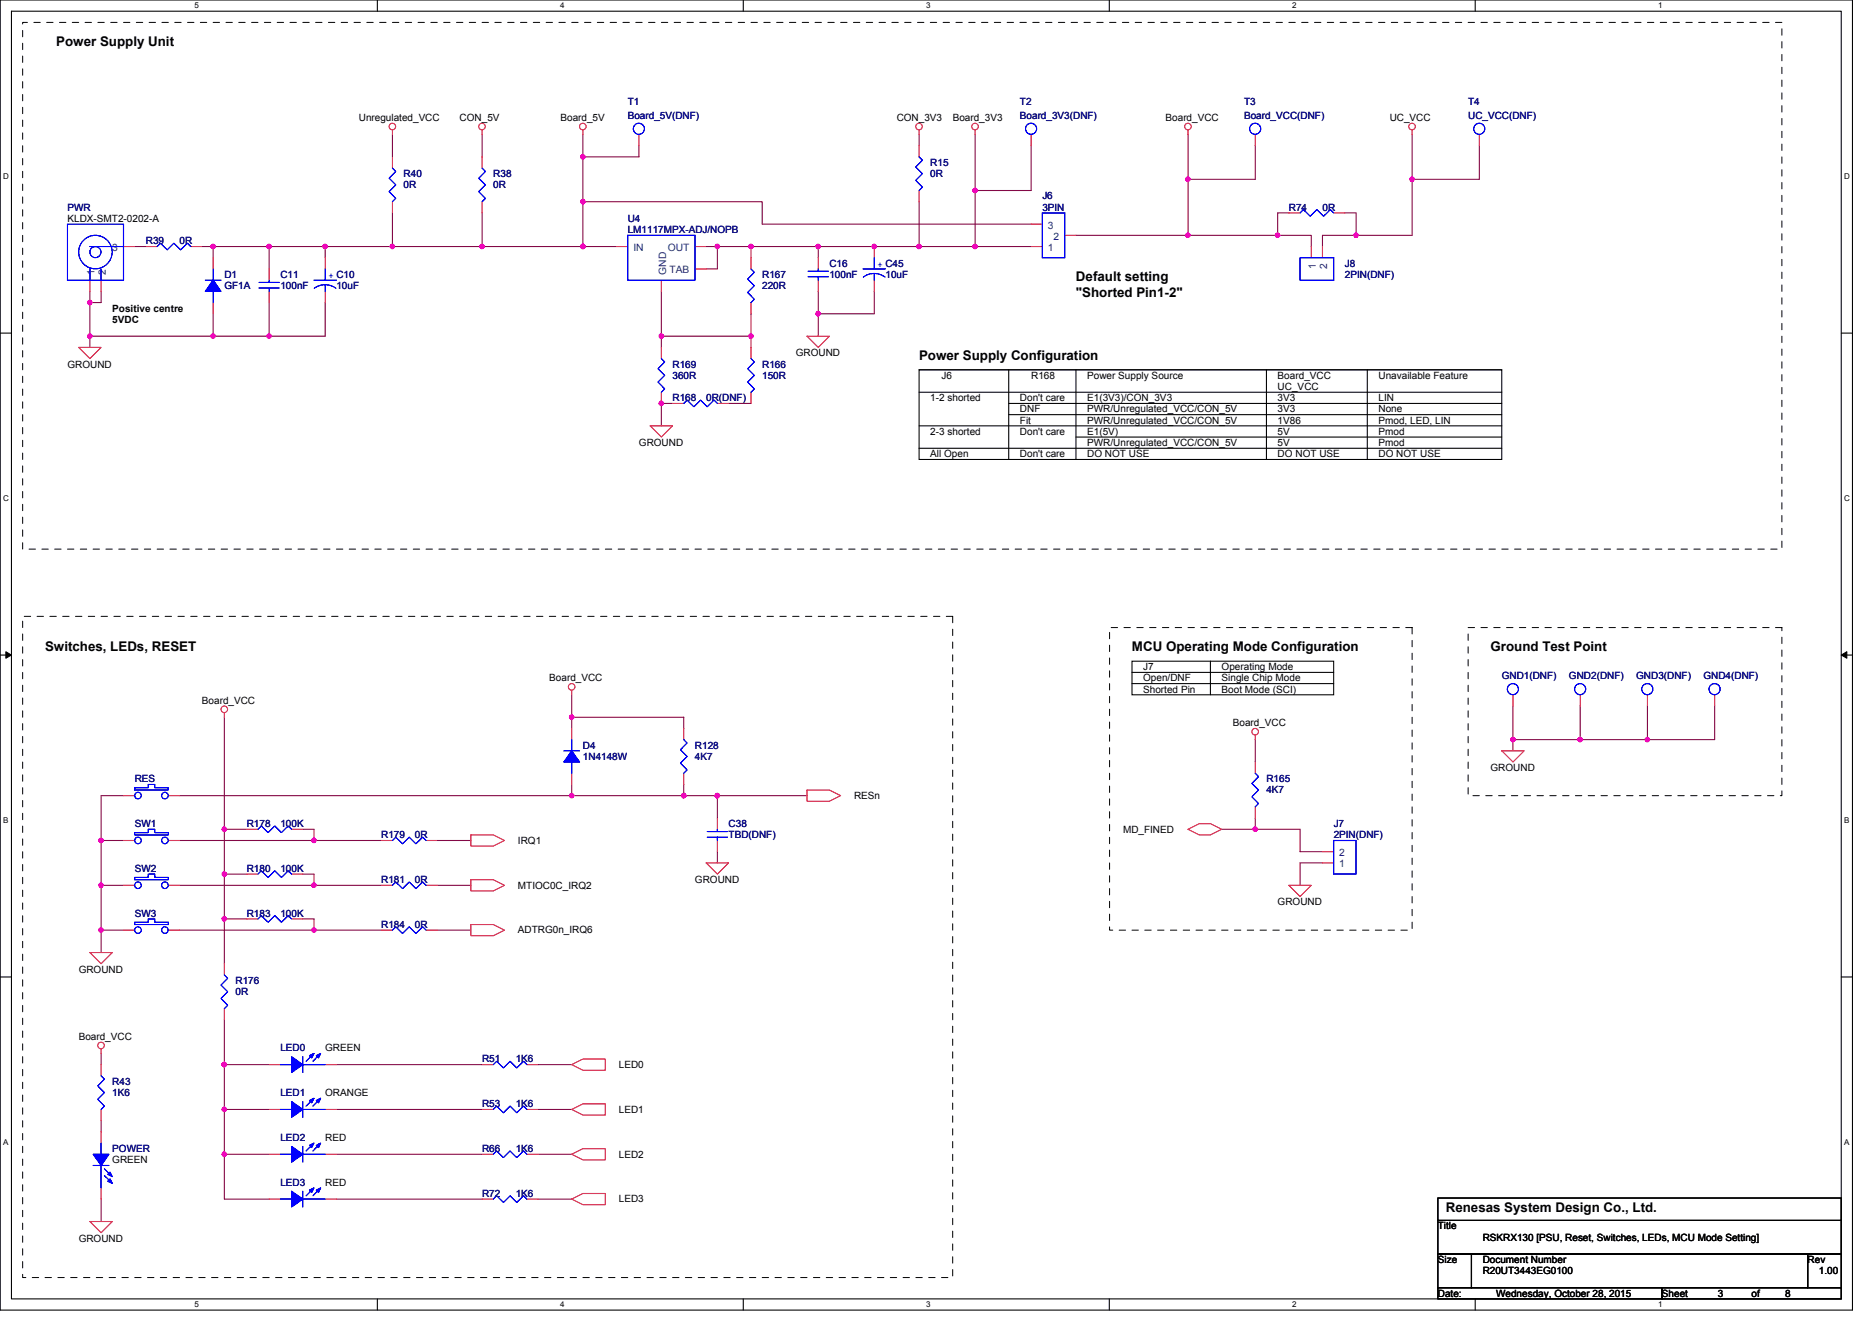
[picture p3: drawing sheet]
<svg xmlns="http://www.w3.org/2000/svg" width="297mm" height="210mm" viewBox="0 0 297 210" stroke-linecap="round" stroke-linejoin="round" font-family="sans-serif">
<path d="M0 0h293.9v207.9h-293.9zM1.8 1.8h290.4v204.3h-290.4z" fill="none" stroke="#000" stroke-width=".17"/>
<g fill="#fff">
<path d="M30.8 .2h.7v1.4h-.7z"/>
<path d="M30.8 206.3h.7v1.4h-.7z"/>
</g>
<path d="M59.9 0v1.8M59.9 206.1v1.8" fill="none" stroke="#000" stroke-width=".17"/>
<g fill="#fff">
<path d="M88.9 .2h.7v1.4h-.7z"/>
<path d="M88.9 206.3h.7v1.4h-.7z"/>
</g>
<path d="M117.9 0v1.8M117.9 206.1v1.8" fill="none" stroke="#000" stroke-width=".17"/>
<g fill="#fff">
<path d="M147 .2h.7v1.4h-.7z"/>
<path d="M147 206.3h.7v1.4h-.7z"/>
</g>
<path d="M176 0v1.8M176 206.1v1.8" fill="none" stroke="#000" stroke-width=".17"/>
<g fill="#fff">
<path d="M205 .2h.7v1.4h-.7z"/>
<path d="M205 206.3h.7v1.4h-.7z"/>
</g>
<path d="M234.1 0v1.8M234.1 206.1v1.8" fill="none" stroke="#000" stroke-width=".17"/>
<g fill="#fff">
<path d="M263.1 .2h.7v1.4h-.7z"/>
<path d="M263.1 206.3h.7v1.4h-.7z"/>
<path d="M.5 27.3h.9v1.4h-.9z"/>
<path d="M292.6 27.3h.9v1.4h-.9z"/>
<path d="M.5 78.4h.9v1.4h-.9z"/>
<path d="M292.6 78.4h.9v1.4h-.9z"/>
</g>
<path d="M0 52.9h1.8M292.2 52.9h1.7" fill="none" stroke="#000" stroke-width=".17"/>
<g fill="#fff">
<path d="M.5 129.5h.8v1.4h-.8z"/>
<path d="M292.6 129.5h.9v1.4h-.9z"/>
</g>
<path d="M0 103.9h1.8M292.2 103.9h1.7" fill="none" stroke="#000" stroke-width=".17"/>
<path d="M.9 103.4l.9 .5-.9 .5zM292.2 103.9l.8-.5v1z" fill="#000" stroke="#000" stroke-width=".16"/>
<g fill="#fff">
<path d="M.5 180.5h.8v1.4h-.8z"/>
<path d="M292.6 180.5h.9v1.4h-.9z"/>
</g>
<g fill="none" stroke="#000" stroke-width=".17">
<path d="M145.8 58.7h92.5M145.8 58.7h92.5v14.2h-92.5zM160.1 58.7v14.2M170.7 58.7v14.2M201 58.7v14.2M217 58.7v14.2M145.8 71.1h92.5M145.8 62.2h92.5M145.8 67.6h92.5M160.1 64h78.2M160.1 65.8h78.2M170.7 69.3h67.6"/>
<path d="M179.6 104.9h32v5.3h-32zM179.6 108.5h32M179.6 106.7h32M192.1 104.9v5.3M0 155h1.8M292.2 155h1.7M228.2 190.1h64v3.5h-64zM228.2 193.6h64v5.4h-64zM228.2 199h5.3v5.3h-5.3zM233.5 199h53.3v5.3h-53.3zM286.8 199h5.4v5.3h-5.4zM228.2 204.3h35.5v1.8h-35.5z"/>
<path d="M263.7 204.3h28.5v1.8h-28.5z"/>
</g>
<g fill="none" stroke="#800040" stroke-width=".17">
<path d="M21.4 39.1h1.8M32 39.1h1.8M33.8 39.1h8.9M33.8 39.1v1.8M42.7 39.1h8.9M42.7 39.1v3.6M51.6 39.1v1.8M51.6 39.1h10.7M62.3 39.1h14.2M62.3 33.8v5.3M62.3 21.3v3.6M76.5 33.8v5.3"/>
<path d="M76.5 21.3v3.6M76.5 39.1h16M92.5 21.3v3.6M92.5 32v7.1M92.5 24.9v7.1h28.4v3.6h42.7M92.5 39.1h5.3M101.4 23.1v1.8h-8.9M112.1 39.1h1.7M113.8 39.1v3.6h-1.7M113.8 39.1h5.4M119.2 39.1h10.6M119.2 39.1v1.8"/>
<path d="M129.8 39.1v1.8M145.8 21.3v1.8M145.8 32v7.1h-16M154.7 39.1h8.9M154.7 21.3v8.9M154.7 30.2v8.9h-8.9M163.6 23.1v7.1h-8.9M170.7 37.3h17.8M188.5 37.3h14.2M188.5 21.3v7.1M188.5 28.4v8.9M199.2 23.1v5.3h-10.7"/>
<path d="M202.7 37.3h5.4v1.8M204.5 33.8h-1.8v3.5M213.4 33.8h1.8v3.5M215.2 37.3h-5.4v1.8M224.1 28.4v8.9h-8.9M224.1 21.3v7.1M234.7 23.1v5.3h-10.6M14.3 46.2v1.8M14.3 53.3v1.8M14.3 48v5.3M14.3 53.3h19.5M16 46.2v1.8h-1.7"/>
<path d="M33.8 53.3h8.9M33.8 49.8v3.5M42.7 48v5.3h8.9v-5.3M104.9 53.3v1.8M104.9 53.3h14.3M104.9 46.2v7.1M119.2 53.3v1.8M119.2 49.8v3.5M129.8 49.8v3.5M129.8 46.2v3.6M138.7 46.2v3.6h-8.9M106.7 64h-1.8v3.6"/>
<path d="M115.6 64h3.6M35.6 113.8v17.8M90.7 113.8h17.8v1.8M90.7 113.8v1.8M90.7 110.2v3.6M199.2 117.3v3.6M240.1 117.3h10.6M240.1 117.3v1.8M240.1 112v5.3M250.7 117.3h10.7M250.7 112v5.3M261.4 112v5.3"/>
<path d="M272.1 112v5.3h-10.7M16 133.3v7.2M16 133.3h3.6M19.6 126.2h-3.6v7.1M28.5 133.3h21.3M28.5 126.2h62.2M35.6 138.7v7.1M35.6 131.6v7.1M35.6 138.7h3.6M35.6 131.6h3.6M48 138.7h1.8v1.8M48 131.6h1.8v1.7"/>
<path d="M49.8 133.3h10.7M69.4 133.3h5.3M90.7 126.2h17.8M90.7 124.5v1.7M108.5 124.5v1.7M108.5 126.2h5.3M113.8 126.2v3.6M113.8 135.1v1.8M113.8 126.2h14.3M193.8 131.6h5.4M199.2 131.6h7.1v3.5h3.5M199.2 129.8v1.8"/>
<path d="M209.8 136.9h-3.5v3.6M16 147.6v3.5M16 140.5h3.6M16 140.5v7.1M16 147.6h3.6M28.5 140.5h21.3M28.5 147.6h21.3M35.6 145.8v7.1M35.6 145.8h3.6M48 145.8h1.8v1.8M49.8 140.5h10.7M49.8 147.6h10.7"/>
<path d="M69.4 147.6h5.3M69.4 140.5h5.3M16 167.1v1.8M16 177.8v1.8M35.6 161.8v7.1M35.6 176h7.1M35.6 168.9h7.1M35.6 168.9v7.1M35.6 176v7.1M53.4 168.9h23.1M53.4 176h23.1M85.4 168.9h5.3"/>
<path d="M85.4 176h5.3M16 190.2v3.6M35.6 183.1v7.1h7.1M35.6 183.1h7.1M53.4 183.1h23.1M53.4 190.2h23.1M85.4 190.2h5.3M85.4 183.1h5.3"/>
</g>
<g fill="#f0f" stroke="#f0f" stroke-width=".17">
<circle cx="16" cy="133.3" r=".35"/>
<circle cx="16" cy="147.6" r=".35"/>
<circle cx="108.5" cy="126.2" r=".35"/>
<circle cx="90.7" cy="126.2" r=".35"/>
<circle cx="154.7" cy="39.1" r=".35"/>
<circle cx="113.8" cy="126.2" r=".35"/>
<circle cx="92.5" cy="39.1" r=".35"/>
<circle cx="51.6" cy="39.1" r=".35"/>
<circle cx="42.7" cy="39.1" r=".35"/>
<circle cx="14.3" cy="48" r=".35"/>
<circle cx="42.7" cy="53.3" r=".35"/>
<circle cx="33.8" cy="53.3" r=".35"/>
<circle cx="14.3" cy="53.3" r=".35"/>
<circle cx="188.5" cy="37.3" r=".35"/>
<circle cx="215.2" cy="37.3" r=".35"/>
<circle cx="224.1" cy="28.4" r=".35"/>
<circle cx="188.5" cy="28.4" r=".35"/>
<circle cx="202.7" cy="37.3" r=".35"/>
<circle cx="129.8" cy="39.1" r=".35"/>
<circle cx="129.8" cy="49.8" r=".35"/>
<circle cx="154.7" cy="30.2" r=".35"/>
<circle cx="33.8" cy="39.1" r=".35"/>
<circle cx="92.5" cy="32" r=".35"/>
<circle cx="76.5" cy="39.1" r=".35"/>
<circle cx="62.3" cy="39.1" r=".35"/>
<circle cx="92.5" cy="24.9" r=".35"/>
<circle cx="16" cy="140.4" r=".35"/>
<circle cx="35.6" cy="183.1" r=".35"/>
<circle cx="35.6" cy="168.9" r=".35"/>
<circle cx="35.6" cy="145.8" r=".35"/>
<circle cx="35.6" cy="138.7" r=".35"/>
<circle cx="49.8" cy="140.4" r=".35"/>
<circle cx="35.6" cy="176" r=".35"/>
<circle cx="49.8" cy="147.6" r=".35"/>
<circle cx="49.8" cy="133.3" r=".35"/>
<circle cx="35.6" cy="131.6" r=".35"/>
<circle cx="90.7" cy="113.8" r=".35"/>
<circle cx="199.2" cy="131.6" r=".35"/>
<circle cx="104.9" cy="53.3" r=".35"/>
<circle cx="261.4" cy="117.3" r=".35"/>
<circle cx="240.1" cy="117.3" r=".35"/>
<circle cx="250.7" cy="117.3" r=".35"/>
<circle cx="113.8" cy="39.1" r=".35"/>
<circle cx="119.2" cy="39.1" r=".35"/>
<circle cx="119.2" cy="53.3" r=".35"/>
<circle cx="104.9" cy="64" r=".35"/>
<circle cx="138.7" cy="39.1" r=".35"/>
<circle cx="145.8" cy="39.1" r=".35"/>
</g>
<g fill="none" stroke="#f00" stroke-width=".17">
<path d="M19.6 39.1h1.8M23.2 39.1h1.7M30.3 39.1h1.7M62.3 20.6v.7M62.3 24.9v1.8M62.3 32v1.8M76.5 20.6v.7M76.5 24.9v1.8M76.5 32v1.8M92.5 20.6v.7M97.8 39.1h1.8M101.4 21.3v1.8"/>
<path d="M110.3 39.1h1.8M138.7 39.1v1.8M145.8 20.6v.7M145.8 23.1v1.8M145.8 30.2v1.8M154.7 20.6v.7M163.6 21.3v1.8M163.6 39.1h1.8M163.6 35.6h1.8M168.9 37.3h1.8M188.5 20.6v.7M199.2 21.3v1.8"/>
<path d="M204.5 33.8h1.8M208.1 39.1v1.8M209.8 39.1v1.8M211.6 33.8h1.8M224.1 20.6v.7M234.7 21.3v1.8M12.5 55.1h3.5l-1.7 1.8zM14.3 44.4v1.8M16 44.4v1.8M33.8 40.9v1.8M33.8 48v1.8M42.7 42.7v1.7"/>
<path d="M42.7 46.2v1.8M51.6 40.9v1.8M51.6 46.2v1.8M104.9 44.4v1.8M104.9 55.1v1.8M110.3 42.7h1.8M119.2 40.9v1.8M119.2 48v1.8M119.2 55.1v1.8M128.1 53.3h3.5l-1.8 1.8zM129.8 40.9v1.8M129.8 44.4v1.8"/>
<path d="M138.7 44.4v1.8M103.2 67.6h3.5l-1.8 1.7zM104.9 62.2v1.8M106.7 64h1.8M113.8 64h1.8M119.2 62.2v1.8M35.6 113.1v.7M90.7 109.5v.7M90.7 115.6v1.7M108.5 115.6v1.7M199.2 116.6v.7M238.3 119.1h3.5l-1.7 1.8z"/>
<path d="M240.1 110.2v1.8M250.7 110.2v1.8M261.4 110.2v1.8M272.1 110.2v1.8M19.6 133.3h1.8M19.6 126.2h1.8M26.7 133.3h1.8M26.7 126.2h1.8M39.2 138.7h1.7M39.2 131.6h1.7M46.3 138.7h1.7M46.3 131.6h1.7"/>
<path d="M60.5 133.3h1.8M67.6 133.3h1.8M74.7 139.6h3.6l1.7 .9-1.7 .9h-3.6zM74.7 132.5h3.6l1.7 .9-1.7 .8h-3.6zM90.7 122.7v1.8M108.5 122.7v1.8M112.1 136.9h3.5l-1.8 1.8zM113.8 129.8v1.8M113.8 133.3v1.8M128.1 125.3h3.5l1.8 .9-1.8 .9h-3.5zM188.5 131.6l1.8-.9h1.8l1.7 .9-1.7 .9h-1.8zM199.2 120.9v1.8"/>
<path d="M199.2 128v1.8M209.8 136.9h1.8M209.8 135.1h1.8M14.3 151.1h3.5l-1.8 1.8zM19.6 140.5h1.8M19.6 147.6h1.8M26.7 140.5h1.8M26.7 147.6h1.8M35.6 152.9v1.8M39.2 145.8h1.7M46.3 145.8h1.7M60.5 140.5h1.8"/>
<path d="M60.5 147.6h1.8M67.6 140.5h1.8M67.6 147.6h1.8M74.7 146.7h3.6l1.7 .9-1.7 .9h-3.6zM204.5 140.5h3.6l-1.8 1.7zM16 166.4v.7M16 168.9v1.8M16 176v1.8M16 179.6v1.8M35.6 160v1.8M42.7 176h1.8M42.7 168.9h1.8"/>
<path d="M51.6 176h1.8M51.6 168.9h1.8M76.5 176h1.8M76.5 168.9h1.8M83.6 176h1.8M83.6 168.9h1.8M90.7 176l1.8-.9h3.6v1.8h-3.6zM90.7 168.9l1.8-.9h3.6v1.8h-3.6zM14.3 193.8h3.5l-1.8 1.8zM16 188.5v1.7M42.7 190.2h1.8M42.7 183.1h1.8"/>
<path d="M51.6 190.2h1.8M51.6 183.1h1.8M76.5 190.2h1.8M76.5 183.1h1.8M83.6 190.2h1.8M83.6 183.1h1.8M90.7 183.1l1.8-.9h3.6v1.8h-3.6zM90.7 190.2l1.8-.8h3.6v1.7h-3.6z"/>
<circle cx="62.3" cy="20.1" r=".52"/>
<circle cx="76.5" cy="20.1" r=".52"/>
<circle cx="92.5" cy="20.1" r=".52"/>
<circle cx="145.8" cy="20.1" r=".52"/>
<circle cx="154.7" cy="20.1" r=".52"/>
<circle cx="188.5" cy="20.1" r=".52"/>
<circle cx="224.1" cy="20.1" r=".52"/>
<circle cx="35.6" cy="112.5" r=".52"/>
<circle cx="90.7" cy="109" r=".52"/>
<circle cx="199.2" cy="116.1" r=".52"/>
<circle cx="16" cy="165.9" r=".52"/>
</g>
<path d="M3.6 3.6h279.1v83.5h-279.1zM3.6 97.8h147.6v104.9h-147.6zM176.1 99.6h48v48h-48zM233 99.6h49.7v26.6h-49.7z" fill="none" stroke="#000" stroke-width=".16" stroke-dasharray="1 1 1 1 1 1 1 1"/>
<g fill="none" stroke="#00f" stroke-width=".17">
<path d="M10.7 35.6h8.9v8.8h-8.9zM14.3 39.1h5.3M24.9 39.1l.6-.5 1 1 1.1-1 1.1 1 1-1 .6 .5M62.3 26.7l.5 .5-1.1 1.1 1.1 1-1.1 1.1 1.1 1.1-.5 .5M76.5 26.7l.5 .5-1 1.1 1 1-1 1.1 1 1.1-.5 .5M99.6 37.3h10.7v7.1h-10.7zM145.8 24.9l.6 .5-1.1 1.1 1.1 1.1-1.1 1 1.1 1.1-.6 .5M165.4 33.8h3.5v7.1h-3.5zM206.3 33.8l.5-.5 1.1 1 1.1-1 1 1 1.1-1 .5 .5M14.3 42.7v1.7M16 42.7v1.7M32.6 44.4h2.5"/>
<path d="M33.8 46.2v1.8M33.8 42.7v1.7M41.1 45.7h3.2M41.1 44.8h3.2M42.7 44.4v.4M42.7 45.7v.5M49.8 44.4h3.6M49.9 45.7a2.86 2.86 0 0 1 3.4 0M51.6 45.2v1M51.6 42.7v1.7M104.9 56.9l.6 .5-1.1 1.1 1.1 1.1-1.1 1 1.1 1.1-.6 .5M119.2 42.7l.5 .5-1.1 1.1 1.1 1-1.1 1.1 1.1 1.1-.5 .5"/>
<path d="M119.2 56.9l.5 .5-1.1 1.1 1.1 1.1-1.1 1 1.1 1.1-.5 .5M128.2 43.9h3.2M128.2 43h3.2M129.8 42.7v.3M129.8 43.9v.5M136.9 42.7h3.6M137 44a2.86 2.86 0 0 1 3.4 0M138.7 43.4v1M138.7 40.9v1.8M206.3 40.9h5.3v3.5h-5.3zM108.5 64l.5-.5 1.1 1 1.1-1 1 1 1.1-1 .5 .5M89.5 119.1h2.5"/>
<path d="M90.7 117.3v1.8M108.5 117.3l.5 .6-1 1.1 1 1-1 1.1 1 1.1-.5 .5M21.4 139.2h2.1v-.5h1.1v.5h2.1v.4h-5.3zM21.4 132.1h2.1v-.5h1.1v.5h2.1v.4h-5.3zM21.4 125h2.1v-.5h1.1v.5h2.1v.3h-5.3zM40.9 138.7l.6-.5 1 1 1.1-1 1.1 1 1-1 .6 .5M40.9 131.6l.6-.6 1 1.1 1.1-1.1 1.1 1.1 1-1.1 .6 .6M62.3 133.3l.5-.5 1.1 1.1 1-1.1 1.1 1.1 1.1-1.1 .5 .5M90.7 120.9v1.8M112.2 132.8h3.2M112.2 131.9h3.2M113.8 131.6v.3"/>
<path d="M113.8 132.8v.5M199.2 122.7l.5 .5-1.1 1.1 1.1 1-1.1 1.1 1.1 1.1-.5 .5M211.6 133.3h3.6v5.4h-3.6zM21.4 146.3h2.1v-.5h1.1v.5h2.1v.4h-5.3zM35.6 154.7l.5 .5-1 1.1 1 1.1-1 1 1 1.1-.5 .5M40.9 145.8l.6-.5 1 1 1.1-1 1.1 1 1-1 .6 .5M62.3 147.6l.5-.6 1.1 1.1 1-1.1 1.1 1.1 1.1-1.1 .5 .6M62.3 140.5l.5-.6 1.1 1.1 1-1.1 1.1 1.1 1.1-1.1 .5 .6M16 170.7l.6 .5-1.1 1.1 1.1 1.1-1.1 1 1.1 1.1-.6 .5M44.5 168.9h1.8M44.5 176h1.8M48 167.7v2.5"/>
<path d="M48 168.9h3.6M48 174.8v2.5M48 176h3.6M49.7 167.3l-1.1 1.1M49.7 174.4l-1.1 1.1M50.7 167.3l-1 1.1M50.7 174.4l-1 1.1M78.3 176l.5-.5 1.1 1.1 1-1.1 1.1 1.1 1.1-1.1 .5 .5M78.3 168.9l.5-.5 1.1 1 1-1 1.1 1 1.1-1 .5 .5M14.8 184.9h2.5M16 181.4v1.7M16 184.9v3.6"/>
<path d="M16.6 185.4l1 1.1M16.6 186.5l1 1.1M44.5 190.2h1.8M44.5 183.1h1.8M48 189v2.5M48 190.2h3.6M48 181.9v2.5M48 183.1h3.6M49.7 188.6l-1.1 1.1M49.7 181.5l-1.1 1.1M50.7 188.6l-1 1.1M50.7 181.5l-1 1.1"/>
<path d="M78.3 190.2l.5-.5 1.1 1.1 1-1.1 1.1 1.1 1.1-1.1 .5 .5M78.3 183.1l.5-.5 1.1 1.1 1-1.1 1.1 1.1 1.1-1.1 .5 .5"/>
<circle cx="15.1" cy="40" r=".88"/>
<circle cx="15.1" cy="40" r="2.66"/>
<circle cx="101.4" cy="20.4" r=".88"/>
<circle cx="163.6" cy="20.4" r=".88"/>
<circle cx="199.2" cy="20.4" r=".88"/>
<circle cx="234.7" cy="20.4" r=".88"/>
<circle cx="240.1" cy="109.3" r=".88"/>
<circle cx="250.7" cy="109.3" r=".88"/>
<circle cx="261.4" cy="109.3" r=".88"/>
<circle cx="272.1" cy="109.3" r=".88"/>
<circle cx="21.9" cy="133.3" r=".52"/>
<circle cx="21.9" cy="126.2" r=".52"/>
<circle cx="26.2" cy="126.2" r=".52"/>
<circle cx="26.2" cy="133.3" r=".52"/>
<circle cx="21.9" cy="147.6" r=".52"/>
<circle cx="21.9" cy="140.5" r=".52"/>
<circle cx="26.2" cy="140.5" r=".52"/>
<circle cx="26.2" cy="147.6" r=".52"/>
</g>
<g fill="#00f" stroke="#00f" stroke-width=".17">
<path d="M46.3 167.7l1.7 1.2-1.7 1.3z" fill-rule="evenodd"/>
<path d="M50.2 167.5l.7-.4-.4 .8z" fill-rule="evenodd"/>
<path d="M49.1 167.5l.7-.4-.3 .8z" fill-rule="evenodd"/>
<path d="M46.3 167.7l1.7 1.2-1.7 1.3z" fill-rule="evenodd"/>
<path d="M50.2 167.5l.7-.4-.4 .8z" fill-rule="evenodd"/>
<path d="M49.1 167.5l.7-.4-.3 .8z" fill-rule="evenodd"/>
<path d="M46.3 189l1.7 1.2-1.7 1.3z" fill-rule="evenodd"/>
<path d="M50.2 188.8l.7-.3-.4 .7z" fill-rule="evenodd"/>
<path d="M49.1 188.8l.7-.3-.3 .7z" fill-rule="evenodd"/>
<path d="M46.3 189l1.7 1.2-1.7 1.3z" fill-rule="evenodd"/>
<path d="M50.2 188.8l.7-.3-.4 .7z" fill-rule="evenodd"/>
<path d="M49.1 188.8l.7-.3-.3 .7z" fill-rule="evenodd"/>
<path d="M46.3 174.8l1.7 1.2-1.7 1.3z" fill-rule="evenodd"/>
<path d="M50.2 174.6l.7-.4-.4 .8z" fill-rule="evenodd"/>
<path d="M49.1 174.6l.7-.4-.3 .8z" fill-rule="evenodd"/>
<path d="M46.3 174.8l1.7 1.2-1.7 1.3z" fill-rule="evenodd"/>
<path d="M50.2 174.6l.7-.4-.4 .8z" fill-rule="evenodd"/>
<path d="M49.1 174.6l.7-.4-.3 .8z" fill-rule="evenodd"/>
<path d="M14.8 183.1h2.5l-1.3 1.8z" fill-rule="evenodd"/>
<path d="M17.5 187l.3 .7-.7-.3z" fill-rule="evenodd"/>
<path d="M17.5 186l.3 .7-.7-.4z" fill-rule="evenodd"/>
<path d="M14.8 183.1h2.5l-1.3 1.8z" fill-rule="evenodd"/>
<path d="M17.5 187l.3 .7-.7-.3z" fill-rule="evenodd"/>
<path d="M17.5 186l.3 .7-.7-.4z" fill-rule="evenodd"/>
<path d="M46.3 181.9l1.7 1.2-1.7 1.3z" fill-rule="evenodd"/>
<path d="M50.2 181.7l.7-.3-.4 .7z" fill-rule="evenodd"/>
<path d="M49.1 181.7l.7-.3-.3 .7z" fill-rule="evenodd"/>
<path d="M46.3 181.9l1.7 1.2-1.7 1.3z" fill-rule="evenodd"/>
<path d="M50.2 181.7l.7-.3-.4 .7z" fill-rule="evenodd"/>
<path d="M49.1 181.7l.7-.3-.3 .7z" fill-rule="evenodd"/>
<path d="M90.7 119.1l1.3 1.8h-2.5z" fill-rule="evenodd"/>
<path d="M90.7 119.1l1.3 1.8h-2.5z" fill-rule="evenodd"/>
<path d="M33.8 44.4l1.3 1.8h-2.5z" fill-rule="evenodd"/>
<path d="M33.8 44.4l1.3 1.8h-2.5z" fill-rule="evenodd"/>
</g>
<g font-size="2.1">
<text x="8.9" y="7.3">Power Supply Unit</text>
<text x="170.7" y="44.6">Default setting</text>
<text x="170.7" y="47.1">&quot;Shorted Pin1-2&quot;</text>
<text x="145.8" y="57.1">Power Supply Configuration</text>
<text x="7.2" y="103.3">Switches, LEDs, RESET</text>
<text x="179.6" y="103.3">MCU Operating Mode Configuration</text>
<text x="236.5" y="103.3">Ground Test Point</text>
<text x="229.4" y="192.2">Renesas System Design Co., Ltd.</text>
</g>
<g font-size="1.6" fill="#000080">
<text x="99.6" y="16.7">T1</text>
<text x="161.8" y="16.7">T2</text>
<text x="197.4" y="16.7">T3</text>
<text x="233" y="16.7">T4</text>
<text x="99.6" y="18.8">Board_5V(DNF)</text>
<text x="161.8" y="18.8">Board_3V3(DNF)</text>
<text x="197.4" y="18.8">Board_VCC(DNF)</text>
<text x="233" y="18.8">UC_VCC(DNF)</text>
<text x="64" y="28.1">R40</text>
<text x="64" y="29.9">0R</text>
<text x="78.3" y="28.1">R38</text>
<text x="78.3" y="29.9">0R</text>
<text x="147.6" y="26.3">R15</text>
<text x="147.6" y="28.1">0R</text>
<text x="10.7" y="33.4">PWR</text>
<text x="99.6" y="35.2">U4</text>
<text x="165.4" y="31.6">J6</text>
<text x="165.4" y="33.4">3PIN</text>
<text x="204.5" y="33.4">R74</text>
<text x="209.8" y="33.4">0R</text>
<text x="23.2" y="38.8">R39</text>
<text x="28.5" y="38.8">0R</text>
<text x="99.6" y="37">LM1117MPX-ADJ/NOPB</text>
<text x="35.6" y="44.1">D1</text>
<text x="35.6" y="45.9">GF1A</text>
<text x="44.5" y="44.1">C11</text>
<text x="44.5" y="45.9">100nF</text>
<text x="53.4" y="45.9">10uF</text>
<text x="120.9" y="44.1">R167</text>
<text x="120.9" y="45.9">220R</text>
<text x="131.6" y="42.3">C16</text>
<text x="131.6" y="44.1">100nF</text>
<text x="140.5" y="44.1">10uF</text>
<text x="213.4" y="42.3">J8</text>
<text x="213.4" y="44.1">2PIN(DNF)</text>
<text x="106.7" y="58.3">R169</text>
<text x="120.9" y="58.3">R166</text>
<text x="106.7" y="60.1">360R</text>
<text x="106.7" y="63.6">R168</text>
<text x="112.1" y="63.6">0R(DNF)</text>
<text x="120.9" y="60.1">150R</text>
<text x="238.3" y="107.7">GND1(DNF)</text>
<text x="249" y="107.7">GND2(DNF)</text>
<text x="259.6" y="107.7">GND3(DNF)</text>
<text x="270.3" y="107.7">GND4(DNF)</text>
<text x="92.5" y="118.8">D4</text>
<text x="110.3" y="118.8">R128</text>
<text x="21.4" y="124.1">RES</text>
<text x="92.5" y="120.5">1N4148W</text>
<text x="110.3" y="120.5">4K7</text>
<text x="201" y="124.1">R165</text>
<text x="201" y="125.9">4K7</text>
<text x="21.4" y="131.2">SW1</text>
<text x="39.2" y="131.2">R178</text>
<text x="44.5" y="131.2">100K</text>
<text x="115.6" y="131.2">C38</text>
<text x="211.6" y="131.2">J7</text>
<text x="60.5" y="133">R179</text>
<text x="65.8" y="133">0R</text>
<text x="115.6" y="133">TBD(DNF)</text>
<text x="211.6" y="133">2PIN(DNF)</text>
<text x="21.4" y="138.3">SW2</text>
<text x="39.2" y="138.3">R180</text>
<text x="44.5" y="138.3">100K</text>
<text x="60.5" y="140.1">R181</text>
<text x="65.8" y="140.1">0R</text>
<text x="21.4" y="145.4">SW3</text>
<text x="39.2" y="145.4">R183</text>
<text x="44.5" y="145.4">100K</text>
<text x="60.5" y="147.2">R184</text>
<text x="65.8" y="147.2">0R</text>
<text x="37.4" y="156.1">R176</text>
<text x="37.4" y="157.9">0R</text>
<text x="44.5" y="166.8">LED0</text>
<text x="17.8" y="172.1">R43</text>
<text x="17.8" y="173.9">1K6</text>
<text x="44.5" y="173.9">LED1</text>
<text x="76.5" y="168.6">R51</text>
<text x="81.8" y="168.6">1K6</text>
<text x="76.5" y="175.7">R53</text>
<text x="81.8" y="175.7">1K6</text>
<text x="17.8" y="182.8">POWER</text>
<text x="44.5" y="181">LED2</text>
<text x="76.5" y="182.8">R66</text>
<text x="81.8" y="182.8">1K6</text>
<text x="44.5" y="188.1">LED3</text>
<text x="76.5" y="189.9">R72</text>
<text x="81.8" y="189.9">1K6</text>
</g>
<g font-size="1.6">
<text x="56.9" y="19.2">Unregulated_VCC</text>
<text x="72.9" y="19.2">CON_5V</text>
<text x="88.9" y="19.2">Board_5V</text>
<text x="142.3" y="19.2">CON_3V3</text>
<text x="151.2" y="19.2">Board_3V3</text>
<text x="185" y="19.2">Board_VCC</text>
<text x="220.5" y="19.2">UC_VCC</text>
<text x="10.7" y="35.2">KLDX-SMT2-0202-A</text>
<text x="17.8" y="51.3">5VDC</text>
<text x="17.8" y="49.5">Positive centre</text>
<text x="10.7" y="58.3">GROUND</text>
<text x="126.3" y="56.5">GROUND</text>
<text x="147.6" y="63.6">1-2 shorted</text>
<text x="149.4" y="60.1">J6</text>
<text x="161.8" y="65.4">DNF</text>
<text x="161.8" y="63.6">Don't care</text>
<text x="163.6" y="60.1">R168</text>
<text x="172.5" y="63.6">E1(3V3)/CON_3V3</text>
<text x="172.5" y="60.1">Power Supply Source</text>
<text x="172.5" y="65.4">PWR/Unregulated_VCC/CON_5V</text>
<text x="202.7" y="61.9">UC_VCC</text>
<text x="202.7" y="65.4">3V3</text>
<text x="202.7" y="63.6">3V3</text>
<text x="202.7" y="60.1">Board_VCC</text>
<text x="218.7" y="63.6">LIN</text>
<text x="218.7" y="65.4">None</text>
<text x="218.7" y="60.1">Unavailable Feature</text>
<text x="101.4" y="70.8">GROUND</text>
<text x="147.6" y="69">2-3 shorted</text>
<text x="161.8" y="67.2">Fit</text>
<text x="161.8" y="69">Don't care</text>
<text x="172.5" y="67.2">PWR/Unregulated_VCC/CON_5V</text>
<text x="172.5" y="70.8">PWR/Unregulated_VCC/CON_5V</text>
<text x="172.5" y="69">E1(5V)</text>
<text x="202.7" y="69">5V</text>
<text x="202.7" y="70.8">5V</text>
<text x="202.7" y="67.2">1V86</text>
<text x="218.7" y="67.2">Pmod, LED, LIN</text>
<text x="218.7" y="69">Pmod</text>
<text x="218.7" y="70.8">Pmod</text>
<text x="147.6" y="72.5">All Open</text>
<text x="161.8" y="72.5">Don't care</text>
<text x="172.5" y="72.5">DO NOT USE</text>
<text x="202.7" y="72.5">DO NOT USE</text>
<text x="218.7" y="72.5">DO NOT USE</text>
<text x="181.4" y="106.3">J7</text>
<text x="193.8" y="106.3">Operating Mode</text>
<text x="32" y="111.7">Board_VCC</text>
<text x="87.2" y="108.1">Board_VCC</text>
<text x="181.4" y="109.9">Shorted Pin</text>
<text x="181.4" y="108.1">Open/DNF</text>
<text x="193.8" y="108.1">Single Chip Mode</text>
<text x="193.8" y="109.9">Boot Mode (SCI)</text>
<text x="195.6" y="115.2">Board_VCC</text>
<text x="236.5" y="122.3">GROUND</text>
<text x="135.5" y="126.8">RESn</text>
<text x="82.2" y="133.9">IRQ1</text>
<text x="178.2" y="132.1">MD_FINED</text>
<text x="82.2" y="141">MTIOC0C_IRQ2</text>
<text x="110.3" y="140.1">GROUND</text>
<text x="202.7" y="143.7">GROUND</text>
<text x="82.2" y="148.1">ADTRG0n_IRQ6</text>
<text x="12.5" y="154.3">GROUND</text>
<text x="12.5" y="165">Board_VCC</text>
<text x="51.6" y="166.8">GREEN</text>
<text x="51.6" y="173.9">ORANGE</text>
<text x="98.2" y="169.4">LED0</text>
<text x="98.2" y="176.6">LED1</text>
<text x="17.8" y="184.6">GREEN</text>
<text x="51.6" y="181">RED</text>
<text x="98.2" y="183.7">LED2</text>
<text x="51.6" y="188.1">RED</text>
<text x="98.2" y="190.8">LED3</text>
<text x="12.5" y="197">GROUND</text>
<text x="228.2" y="195.1">Title</text>
<text x="235.3" y="196.8">RSKRX130 [PSU, Reset, Switches, LEDs, MCU Mode Setting]</text>
<text x="228.2" y="200.4">Size</text>
<text x="235.3" y="200.4">Document Number</text>
<text x="235.3" y="202.2">R20UT3443EG0100</text>
<text x="286.8" y="200.4">Rev</text>
<text x="288.6" y="202.2">1.00</text>
<text x="228.2" y="205.7">Date:</text>
<text x="237.4" y="205.7">Wednesday, October 28, 2015</text>
<text x="263.7" y="205.7">Sheet</text>
<text x="272.6" y="205.7">3</text>
<text x="277.9" y="205.7">of</text>
<text x="283.3" y="205.7">8</text>
</g>
<g font-size="1.6" fill="#004080">
<text x="17.8" y="39.8">3</text>
<text x="100.5" y="39.8">IN</text>
<text x="106" y="39.8">OUT</text>
<text x="166.3" y="39.8">1</text>
<text x="166.3" y="36.3">3</text>
<text x="167.2" y="38.1">2</text>
<text x="15" y="43.6" transform="rotate(-90 15 43.6)">1</text>
<text x="16.8" y="43.6" transform="rotate(-90 16.8 43.6)">2</text>
<text x="105.7" y="43.6" transform="rotate(-90 105.7 43.6)">GND</text>
<text x="106.2" y="43.4">TAB</text>
<text x="208.8" y="42.7" transform="rotate(-90 208.8 42.7)">1</text>
<text x="210.6" y="42.7" transform="rotate(-90 210.6 42.7)">2</text>
<text x="212.5" y="137.6">1</text>
<text x="212.5" y="135.8">2</text>
</g>
<g font-size="1.6" fill="#00f">
<text x="52.1" y="44.1">+ C10</text>
<text x="139.3" y="42.3">+ C45</text>
</g>
<g font-size="1.3">
<text x="30.8" y="1.3">5</text>
<text x="88.9" y="1.3">4</text>
<text x="147" y="1.3">3</text>
<text x="205" y="1.3">2</text>
<text x="263.1" y="1.3">1</text>
<text x=".5" y="28.4">D</text>
<text x="292.6" y="28.4">D</text>
<text x=".5" y="79.5">C</text>
<text x="292.6" y="79.5">C</text>
<text x=".5" y="130.6">B</text>
<text x="292.6" y="130.6">B</text>
<text x=".5" y="181.7">A</text>
<text x="292.6" y="181.7">A</text>
<text x="30.8" y="207.4">5</text>
<text x="88.9" y="207.4">4</text>
<text x="147" y="207.4">3</text>
<text x="205" y="207.4">2</text>
<text x="263.1" y="207.4">1</text>
</g>
</svg>
